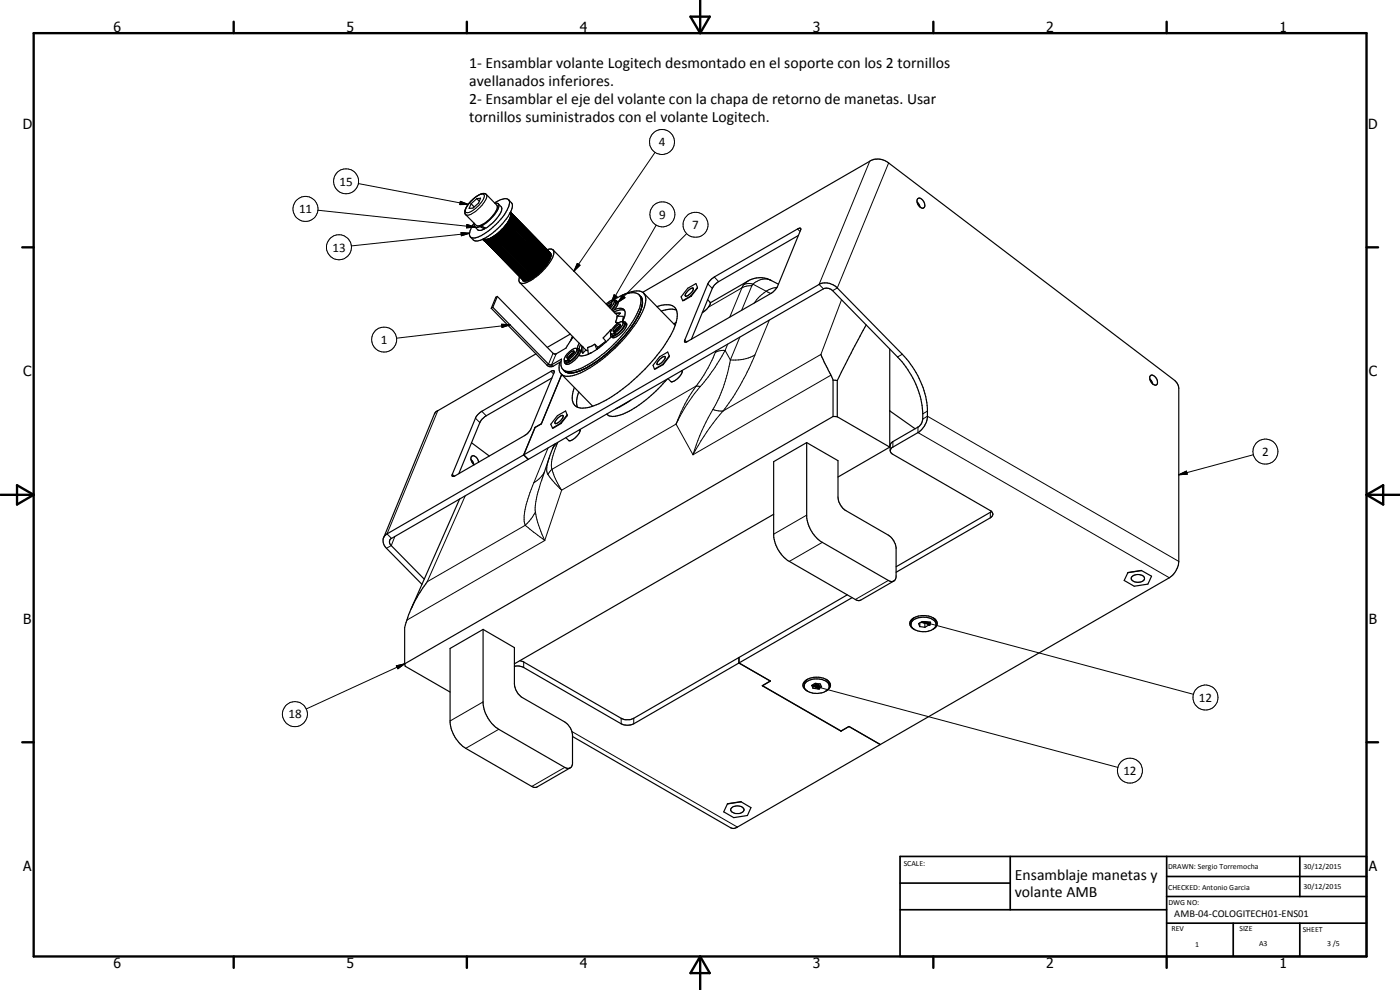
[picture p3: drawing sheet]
<svg xmlns="http://www.w3.org/2000/svg" width="420mm" height="297mm" viewBox="0 0 420 297" stroke-linecap="round" stroke-linejoin="round" font-family="sans-serif">
<g fill="none" stroke="#000" stroke-width=".35">
<path d="M143.1 59.6l1.1-.1-.6 1.4-1.7 1.5-1.1 .1 .6-1.4M143.1 59.6l-1.7 1.5M143.1 59.6l.7 .8M152.6 59.9l.9 .9a3.1 3.1 0 0 1-.6 3.5 18.7 18.7 0 0 1-9.5 8h-.9l-1.3-1.2M275.4 59.7a.97 .97 0 0 1 1.5 .4l.4 .5a1.1 1.1 0 0 1 .3 1.1 1.1 1.1 0 0 1-.8 .8 2.18 2.18 0 0 1-1.4-2.8zM141.3 60.4l1.1-1.1 1.5-.9a1.79 1.79 0 0 1 2.1-.1l3.1 3.3a2.66 2.66 0 0 1-.9 2.7 6.7 6.7 0 0 1-5.1 3.4l-3.5-3.5a3.3 3.3 0 0 1 1.2-3.2zM141.4 61.1l.9 1M142.4 67.1a.84 .84 0 0 0 .2 1.1 .84 .84 0 0 0 1.1-.1l.3-.1M142.5 68.1l1.2 1h.8l.9-.4M144 68l1.4 .7M144.2 67.6l-.2 .4M144.6 67.5l-.2 .4"/>
<path d="M144.9 71.8h.1M145 71.8l12.1 12.3M145 71.8h.4l-.1 .2M145.1 71.7l-.1 .1M145.3 72l12 12.1M145.3 72l.2-.2-.1 .2M145.4 72l12 12.1M145.4 72l.2-.2-.1 .2M145.5 72l11.9 12.1M145.5 72l.2-.2v.2M145.6 68.3l-.2 .4M145.7 72l11.9 12.1"/>
<path d="M145.7 72l.2-.2-.1 .2M145.8 72l12 12.1M145.8 72l.2-.2v.2M146 72l11.8 12.1 .1-.1M146.1 71.9l12 12.1M146.1 71.9l.1-.1-.2 .2M146.1 71.9l.2-.1v.1M146.3 71.9l11.9 12.1 .1-.1M146.5 71.8l11.9 12.2 .1-.1M146.5 71.8v-.1l-.2 .2M146.7 71.8l.2-.3 11.9 12.3M146.7 71.8l11.9 12.1"/>
<path d="M146.7 71.8v-.2l-.2 .2M147.1 71.6l-.2 .1 11.9 12.1M147.1 71.6l11.9 12.1 .1-.1M147.3 71.5l11.9 12.1 .1-.2M147.3 71.5l-.2 .1M147.5 71.4l11.9 12.1 .1-.2M147.5 71.4l-.2 .1M147.7 71.3l11.9 12.1 .1-.2M147.7 71.3l-.2 .1M147.9 71.1l11.9 12.2 .2-.2M147.9 71.1l-.2 .2M148.2 71l11.9 12.1 .2-.1"/>
<path d="M148.2 71l-.3 .1M148.3 70.8l12 12.2M148.3 70.8l-.1 .2M148.4 60.9a4.6 4.6 0 0 1 4.2-1 2.8 2.8 0 0 1-.5 3.2 21.3 21.3 0 0 1-6.2 6.7 5.3 5.3 0 0 1-4.4 1.5 1.46 1.46 0 0 1-.4-2.1l1.2-2.3M148.5 70.6l12 12.2M148.5 70.6l-.2 .2M148.6 61l.9 .1 .9 1a2.14 2.14 0 0 1-.3 2.1 13.3 13.3 0 0 1-4.3 4.3l-1.4-.6M148.7 70.5l-.2 .1M148.7 70.5l11.9 12.1M148.7 70.5h.1M148.8 70.5l11.9 12.1M149 70.3l-.2 .2"/>
<path d="M149 70.3l11.9 12.1M149 70.3v.1M149 70.4l11.9 12.1M149.2 70.1l-.2 .3M149.2 70.1l11.9 12.2M149.2 70.1h.1M149.3 70.1l11.9 12.2M149.4 70l-.1 .1M149.4 70l11.9 12.1M149.4 70h.1M149.5 70l11.9 12.1M149.6 61.2a3.2 3.2 0 0 1-1.1 3l-2.5 2.6-1.6 1.1"/>
<path d="M149.6 69.8l-.1 .2M149.6 69.8l11.9 12.1M149.6 69.8h.2M149.8 69.8l11.8 12.1M149.8 69.6v.2M149.8 69.6l11.9 12.1M150 69.6l11.9 12.1M150 69.6h-.2M150.1 69.4l-.1 .2M150.1 69.4l11.9 12.1M150.2 69.3l11.9 12.1M150.2 69.3l-.1 .1"/>
<path d="M150.3 69.2l-.1 .1M150.3 69.2l11.8 12.1M150.4 69.1l11.9 12.2M150.4 69v.1M150.4 69l11.9 12.1M150.4 69.1l-.1 .1M150.7 68.9l11.8 12.2M150.7 68.7v.2M150.7 68.7l11.8 12.2M150.7 68.9l-.3 .1M150.9 68.7l11.9 12.1M150.9 68.6v.1"/>
<path d="M150.9 68.6l11.9 12.1M150.9 68.7h-.2M151.1 68.5l11.9 12.1M151.1 68.3v.2M151.1 68.3l11.9 12.2M151.1 68.5l-.2 .1M151.3 68.2l11.8 12.2M151.3 68.1v.1M151.3 68.1l11.8 12.2M151.3 68.2l-.2 .1M151.5 68l11.9 12.1M151.5 67.9v.1"/>
<path d="M151.5 67.9l11.9 12.2M151.5 68l-.2 .1M151.6 67.7l.1 .1M151.6 67.7l11.9 12.1M151.7 67.8l11.8 12.1M151.7 67.8l-.2 .1M151.8 67.5l11.9 12.2M151.8 67.5l-.2 .2M152 67.3l11.9 12.2M152 67.3l-.2 .2M152.2 67.1l11.9 12.1-.2 .3M152.2 67.1l-.2 .2"/>
<path d="M152.3 66.9l11.9 12.1-.2 .2M152.3 66.9l-.1 .2M152.5 66.7l11.9 12.1-.2 .2M152.5 66.7l-.2 .2M152.6 66.5l11.9 12.1-.2 .1M152.6 66.5l-.1 .2M152.7 66.3l11.9 12.1M152.7 66.3l-.1 .2M152.9 66l11.8 12.1-.1 .2M152.9 66l-.2 .3M153 65.8l11.9 12.2-.2 .1M153 65.8l-.1 .2"/>
<path d="M153.1 65.7l11.9 12.1-.2 .1M153.1 65.7l-.1 .1M153.1 63.9l.2-.1-.1 .3 .2-.2-.2 .3 .2-.1M153.2 63.7l12 12.4M153.2 65.4l11.8 12.2-.1 .1M153.2 65.4l-.1 .3M153.2 65.3l11.9 12.1-.1 .1M153.2 65.3l-.2 .1h.2M153.3 65.1l11.9 12.1-.2 .1M153.3 65.1l-.2 .2h.1M153.4 64.7l11.8 12.3M153.4 64.9l11.9 12.1-.2 .1"/>
<path d="M153.4 64.7l-.2 .2h.2M153.4 64.9l-.3 .2h.2M153.4 64.1l11.9 12.1M153.4 64.1l-.2 .2 .2-.1M153.4 64.2l11.9 12.2M153.4 64.3l11.9 12.1M153.4 64.4l11.9 12.2M153.4 64.6l11.8 12.2M153.4 64.2l-.2 .2 .2-.1M153.4 64.3l-.2 .2 .2-.1M153.4 64.4l-.2 .2h.2M153.4 64.6l-.2 .2 .2-.1"/>
<path d="M163.5 79.8v.1M163.5 79.9l-.1 .2M163.7 79.7l-.2 .1M163.9 79.5l-.2 .2M164.2 74.9a1.31 1.31 0 0 1 1.7 .1 1.31 1.31 0 0 1 .1 1.8 15.8 15.8 0 0 1-9 8.2 1.15 1.15 0 0 1-1.1-.4 1.15 1.15 0 0 1-.1-1.2l.1-.4M164.6 78.4l-.1 .1M165.1 75.9h.1M165.3 76.2h.1M165.3 76.4v.1M165.3 76.6h.1M166 75l19.5 19.9M239.6 70.7l-23.9 13.8a4.2 4.2 0 0 0-1.9 2l-6.3 15.4"/>
<path d="M275.2 60.6l.9 1.5M147.4 92.5l16.9 17.2 .5 .3h1l2.5-1.5M147.9 92.2l-.5 .3M149.3 88.9l16.8 17.2 .8 .1 3-1.8 2.1-3.3M149.3 88.9l-1.4 3.3M149.3 88.9l-.5 .3-1.4 3.3M156 84.8l19.8 20.2M157 84.1h.1M157.1 84v.1M157.5 84.1h-.1M158.7 83.7l-.1 .2M158.9 83.7l-.1 .1"/>
<path d="M160.5 82.8l-.2 .2M160.6 82.6l-.1 .2M160.6 82.6h.1M160.9 82.4l-.2 .2M160.9 82.4v.1M161.1 82.3l-.2 .2M161.1 82.3h.1M161.3 82.1l-.1 .2M161.3 82.1h.1M161.5 81.9l-.1 .2M161.5 81.9h.1M161.7 81.7l-.1 .2"/>
<path d="M161.7 81.7h.2M162 81.5l-.1 .2M162.1 81.4l-.1 .1M162.1 81.3v.1M162.3 81.1v.2M162.3 81.3h-.2M162.5 81.1h-.2M162.5 80.9v.2M162.8 80.7v.1M162.8 80.8l-.3 .1M163 80.5v.1M163 80.6l-.2 .1"/>
<path d="M163.1 80.3v.1M163.1 80.4l-.1 .1M163.4 80.1h.1M163.4 80.1l-.3 .2M182.2 91.5l1.2-.7a.75 .75 0 0 1-.3 1.2l-.2 .2M183 91.6l-.4 .3M183.3 91.4l-.7 .5M183.5 99.1l-.2 1M183.5 99.1l-.3-.1-2.2 2.4 .9 1.1M183.5 91.3l-.2 .1M184 90a9.6 9.6 0 0 1 7.1-2 2.44 2.44 0 0 1 1.1 3.3 30.3 30.3 0 0 1-9.4 13.3 26.7 26.7 0 0 1-11.3 6.8h-1.4l-.9-.4M184 99.3l.1 .1"/>
<path d="M184.1 99.4h.3M184.3 90.2h.7M184.3 90.1a1.17 1.17 0 0 1-.1 1.9l-.7 .9M184.3 90.1a2.78 2.78 0 0 0-2.4 1.1M184.3 90.1a2.77 2.77 0 0 1-1.2 2.4M184.4 92.9a2.31 2.31 0 0 1 3 .2M184.4 99.4l.1 .1M184.4 99.4l-.3 .7M184.5 99.3v.1M184.5 99.2l-.1 .2M184.6 94h1.6M184.6 99.1l-.1 .1"/>
<path d="M184.7 96.6l1 .3M184.7 96.6l.5 .6M184.8 98.8l-.3 .5M184.9 98.6l-.1 .2M185 90.2l.1 .1a3.5 3.5 0 0 1-1.5 2.7M185 90.2l.5 .5-.1 .6-1.4 2M185.4 98.3l-.6 .5M185.6 98.1l-.4 .3M186 97.8l-.4 .3M186.1 97.7l-.1 .1M186.2 97.7l-.5 .8-1.1 .9-.3 .6M186.2 97.7v-.3a2.22 2.22 0 0 0-2.1 1.6l-.1 .3"/>
<path d="M186.2 94h-1.6M186.2 94l-.8 .8M186.8 96.5l.2-1.6h-1.8l-.5 1.7M186.8 96.5l.2 .2a4.6 4.6 0 0 1-2.7 3.3M186.8 96.5a3.3 3.3 0 0 0-2.2 1.2l-1.1 1.4M187.4 93.1l.1 1.6-.7 1.8M187.4 93.1a4 4 0 0 0-3.2 .5M187.7 96.7a4.4 4.4 0 0 1-2.1 3.3 2.34 2.34 0 0 1-2.3 .9M187.7 96.7l-.8-.1a1.4 1.4 0 0 1-.4 2.3l-1 1a.69 .69 0 0 1-1.2 .1M187.7 96.7l.4 .6a6.4 6.4 0 0 1-3.7 4h-.6l-.5-.4M191.8 88.4a3.8 3.8 0 0 1 .5 4.7 38.9 38.9 0 0 1-13.3 15.4 14.2 14.2 0 0 1-8.4 3.4 2.93 2.93 0 0 1-2.1-4.2l-3 1.8-.8-.1-16.8-17.2M192.9 87.7l68.1-39.3a5 5 0 0 1 5.7 .5l86.1 65.5a3.1 3.1 0 0 1 1 2.1v51.9a6.5 6.5 0 0 1-2.9 5l-86.7 50"/>
<path d="M193.2 88a4.6 4.6 0 0 0-4.9-.1l-2 .9M193.2 88a4.3 4.3 0 0 1 .1 4.3 42.3 42.3 0 0 1-17 18.5 9.9 9.9 0 0 1-7.2 1.9 2.68 2.68 0 0 1-1.2-3.4l.1-.6M193.2 88l9.4 9.6M197.1 92a5.2 5.2 0 0 1 5.4 .2 5.1 5.1 0 0 1 .2 5.2 45.4 45.4 0 0 1-12.4 16.4 32.9 32.9 0 0 1-14.5 8.6 3.2 3.2 0 0 1-3.4-.9 3.2 3.2 0 0 1-.5-3.4l.5-1.9M202.9 96.8l-.7 .4M203 93a6.8 6.8 0 0 0-4.6 .3M206.3 87.4a1.77 1.77 0 0 1 1.8-.9 3 3 0 0 1-2.4 2.4 1.21 1.21 0 0 1 .6-1.5zM207.3 88.8l.2 .1M207.3 88.8l-2.4 1.4M207.5 88.9l-2.6 1.3M209.3 86.2l-.4-1.1-2.5 1.4-2 2.6 .5 1.1M209.3 86.2l-1.8 2.7"/>
<path d="M209.3 86.2l-2 2.6M212.4 89.9l.7 .8a2.99 2.99 0 0 1-1.6 2.6l-.7 .5M213.3 83.9l1.1-.8 25.2-14.5a.42 .42 0 0 1 .6-.1 .42 .42 0 0 1 0 .6l-6.9 16.9-1.4 1.7-25.7 14.8-.7 .1-.1-.4 7-17zM233.6 85.3l-2-1.1a7 7 0 0 0-7.1 .1l-11.3 6.5M260 97.5l-8.7 16.7M160.9 106.2l-30.1 17.4-15.7 37.7M165.6 113.4l-19.7 11.4-1.3 1-.5 .8-6.4 15.5M168.4 112.2l9.5 9.7M168.6 112.4l-6.1 14.8M170.3 108.1l.6 .3M170.5 107.4h-.2a.94 .94 0 0 1 .5-1.2l.6-.6 .8-.3a2.05 2.05 0 0 1-1.5 2.1l-.3 .6M170.5 107.4l.1 .1"/>
<path d="M170.5 107.4l-.2 .7M170.9 108.4l-1 .2-.5-.4 .1 .7M171 108.2l-.1 .2M171.1 100.2l-6.9 4M171.8 101l-.4 1M172.1 105.8l-1.2 1-.3 .6M172.3 105.8h-.2M172.3 105.7l-.2 .1M173 104.6l.8 .1M173 104.6h-.6a6.2 6.2 0 0 0-2.8 2.5 .57 .57 0 0 0-.3 .8 .57 .57 0 0 0 .7 .3l.3-.1M173 104.6a1.35 1.35 0 0 1-.1 2l-1.3 1.3a.71 .71 0 0 1-1.2 .1M173 104.6a2.87 2.87 0 0 1-1.1 2.3l-1.5 1.1"/>
<path d="M173.7 117.6a6.8 6.8 0 0 0-.4 4.6M173.8 104.7a1.18 1.18 0 0 1 0 1.8 6 6 0 0 1-3.8 2.8l-.5-.4M173.8 104.7l.1 .1a5.7 5.7 0 0 1-4.3 4.2l-.1-.1M173.8 103l-.6 1.6M173.9 106.3v.4M174.2 103.4l-.5 1.2M174.6 103.8l-.1 1.4 .4 .8M175 104.1l-.1 1.9M175.8 105l.6 .3M175.8 105l-.9 1M178.5 103.3l-2.2 1 .3 1.9 .9-.4M178.5 103.3l.6 1.6"/>
<path d="M178.5 103.3l.9 .9M179.4 104.2l-.2 .6M181.8 102.4l-2.4 1.8M181.9 102.6a16.5 16.5 0 0 1-6.6 4.1l-.7 .1-.9-.2M183.3 100.1l.5 .5 1-.2M183.3 100.2v.7M183.5 101l-1.6 1.6M184.1 100.1l.7 .3M184.1 100.1h-.8M184.8 100.2v.2M198.2 107.6a1.01 1.01 0 0 1 1.5-.4l-.4 .7a2.82 2.82 0 0 1-2.1 1.4 2.06 2.06 0 0 1 1-1.7zM198.9 109.3l.1 .1"/>
<path d="M198.9 109.3l-2.5 1.4M199 109.4l-2.6 1.3M200.2 113.8a35.4 35.4 0 0 1-14.4 10.8 3.6 3.6 0 0 1-3.7-.4M200.9 106.8l-.5-1.2-2.5 1.5-1.9 2.5 .4 1.1M200.9 106.8l-1.9 2.6M200.9 106.8l-2 2.5M204.6 111.2a2.67 2.67 0 0 1-1.6 2.7 1.74 1.74 0 0 1-1.7 .6l-.8-.9M246.4 106.3l3.6 7.7M250 114l1.3 .2M250 114v11M251.3 114.2v10.9M267 104.8v29.4"/>
<path d="M345.1 113.7l.5 .7 .3 .8M345.2 112.8a1.31 1.31 0 0 1 1.9 .9 1.1 1.1 0 0 1 .4 1.1 1.1 1.1 0 0 1-.8 .8 2.19 2.19 0 0 1-1.5-2.8zM141.4 137.9l.9 1.5-.6-.6zM141.4 137.9l.2-1a1.45 1.45 0 0 1 1.9 1.2l.2 .6M141.5 132.8l5.3 4M143.3 124.5l1.3-1.1 21-12.1 .4-.1 .3 .1v.5l-7 16.9-.9 1.2-1 .8-20.7 12-.9 .2v-.6l7-17.1zM157.2 136.5l1.3 1.3M157.2 136.5l-41 23.7a2.67 2.67 0 0 0-.2 4.3l10.6 10.8M158.5 137.8l88.6-51.1a2.48 2.48 0 0 1 2.8 .5l19.5 19.9a25 25 0 0 1 7.4 19.2l-.4 1-.7 .7-8.3 5-.2 .6v1.7l.3 .7 29.7 17.2a1.14 1.14 0 0 1 .8 1.1 1.14 1.14 0 0 1-.8 1.1l-28.3 16.3M158.5 137.8l-41 23.7a1.28 1.28 0 0 0-.1 2.2l9.9 10.1M160.6 128.2v.1M160.6 128.2l-3.4 8.3"/>
<path d="M162.5 127.2l-1.9 1.1-3.4 8.2M162.5 127.2l-1.9 1M166.4 133.3l-3.9 10.8M167.4 125.4l1.5-.8a.97 .97 0 0 1-.5 1.4 1.98 1.98 0 0 1-1.8 1v-.5zM168.2 127l.1 .1M168.2 127l-2.4 1.4M168.3 127.1l-2.5 1.3M170.2 124.5l-.5-1.2-2.4 1.4-2 2.6 .5 1.1M170.2 124.5v.3l-1.9 2.3M170.2 124.5l-2 2.5M174 128.9a4.1 4.1 0 0 1-3.2 3.3l-1-.9M189.3 120.1l-4.5 2.6"/>
<path d="M242.1 132.8l9.4 5.4v10.9a5.4 5.4 0 0 0 2.4 4.1l12.7 7.4a5.6 5.6 0 0 1 2.3 3.7v8.8l-.3 .9-.3 .3M242.1 132.8v22.3a10.4 10.4 0 0 0 4.7 7.6l19.8 11.5a1.51 1.51 0 0 0 1.7 .1M242.1 132.8l-9.9 5.7v22.3a10.4 10.4 0 0 0 4.7 7.6l19.8 11.5a1.51 1.51 0 0 0 1.6 .1l10-5.7M250 125l1.3 .1M250 125l-128.6 74.2M251.3 125.1l15.7 9.1M267 134.2l-15.5 8.9M267 123.3l7.6 5.4M267.2 135.1l.5-.8 7.8-4.5a6.4 6.4 0 0 0 2.8-4.5 26.3 26.3 0 0 0-7.5-19l-19.5-19.9a4.7 4.7 0 0 0-5.5-1.1l-88.6 51.2M138 149.7l-14.6 33M232.2 154.3l-77.8 44.9M297.6 153.5l-28.7 16.6"/>
<path d="M128.2 174.5l-2.7 4-1.5 2.9M254.3 178.5l-32.5 18.8M255.7 179.3l-33.9 19.6M339.7 173.1a2.49 2.49 0 0 1 3.8 .3 2.08 2.08 0 0 1-3.2 1.1l-.8-.6zM342.6 171.2l3 1.7-1.1 2.4-4.1 .6-3-1.7 1.1-2.4M342.6 171.2l-4.1 .6M121.4 199.2l.2 .7 13.5 7.7M123.6 182.2l-1 2.2-1.2 3.9v10.9M145 188.8l9.4 5.5v10.9a5.4 5.4 0 0 0 2.3 4.1l12.8 7.3 1.6 1.8 .7 1.9v8.9l-.3 .8-.4 .4M145 188.8l-9.9 5.8v22.3a10.6 10.6 0 0 0 4.7 7.6l20.4 11.7 1-.1 9.9-5.7M145 188.8v22.4a10.6 10.6 0 0 0 4.7 7.6l19.8 11.5 .9 .2 .7-.1M221.8 198.9l9.4 5.4-2.4 1.4"/>
<path d="M221.8 197.3v1.6M221.8 198.9l9.4 5.4-2.4 1.4 23.6 13.7M221.8 197.3l-31.6 18.2-1.3 .4a3.5 3.5 0 0 1-2.5-.4l-29.2-16.9-1.2-.4M221.8 198.9l-31.6 18.3a4.5 4.5 0 0 1-3.8 0l-29.2-16.9a3.9 3.9 0 0 0-2.8-.4M273.4 187.3a2.91 2.91 0 0 1 3.2-2.1 3.9 3.9 0 0 1 4.3 2 2.63 2.63 0 0 1-2.7 2.3 6 6 0 0 1-4.1-.9M274.4 185.3a1.99 1.99 0 0 0-.4 3.3M274.4 185.3a1.84 1.84 0 0 0-1.3 1.7 1.84 1.84 0 0 0 1.2 1.8M274.4 185.3a6.5 6.5 0 0 1 5.5 0M276 188l-.3-.9 1.1-.6 1.4 .2 .5 .9-1.1 .6M276 186.9v1.1M276 188l1.6 .2M276.3 186.8l1.3 .2"/>
<path d="M277.6 187v1.2M277.9 186.7l-.3 .3M279.9 185.3a1.84 1.84 0 0 1 1.4 1.8 1.84 1.84 0 0 1-1.4 1.7M279.9 185.3l.9 1 .2 1.1M228.8 205.7l23.6 13.6M228.8 205.7h.1M241.8 204.3a2.01 2.01 0 0 0 .5 3M242 204a6.2 6.2 0 0 1 6.2 0M242 204l-.2 .3M242.3 203.8l-.6 .4M244 206.5l-.4-.8 1.1-.7 1.5 .2 .4 .9-1.1 .6M244 205.4v1.1"/>
<path d="M244 206.5l1.5 .2M244.3 205.3l1.2 .2M245.5 205.5v1.2M245.9 205.2l-.4 .3M247.9 203.8a1.77 1.77 0 0 1 1.3 1.6 1.77 1.77 0 0 1-1 1.8 5.3 5.3 0 0 1-7.1-1l-.1-.9 .7-1.1M248.2 204a2.02 2.02 0 0 1-.1 3.2M248.9 205.7a3.3 3.3 0 0 0-3.5-2 3.5 3.5 0 0 0-4.1 2.1M252.4 219.3v.1M254.8 218l-2.4 1.3M254.8 218l9.4 5.4M254.8 218l-2.4 1.4M171.8 221l47.5 27.4 .8 .2 1.2-.4 42.9-24.8"/>
<path d="M218.5 241.1l-.2 .1M219.5 242.5a2.54 2.54 0 0 1 3.8 .4 1.48 1.48 0 0 1-1.5 1.2h-1a1.23 1.23 0 0 1-1.4-1.4zM222.3 240.5l.1 .1M222.4 240.6l3 1.7-1.1 2.4-4.1 .6-3-1.7 1.1-2.4M222.4 240.6l-4.1 .6"/>
</g>
<g fill="none" stroke="#000" stroke-width=".3">
<path d="M107.5 55.1l33 6.2M146 58.3a3.7 3.7 0 0 1-1.6 3.5l-.7 .8a5.5 5.5 0 0 1-3.8 1.9l-.1-.1M196.6 45.7l-24.4 35.7M261 48.4l-15.2 36.9 1.3 1.4M266.7 48.9l-15.4 37.5-1.4 .8M95.4 63.1l47.2 5M138.2 60.4l2.3 .9-2.5 .1zM138.4 69.8l2.5 .2-2.4 .7zM140.1 67.4l2.5 .7-2.6 .3zM140.9 60.9a6.7 6.7 0 0 1 3.8-2.7 .73 .73 0 0 1 .7 .5 .73 .73 0 0 1-.2 .8l-1.7 2.3a4.5 4.5 0 0 1-3.6 2 2.03 2.03 0 0 1 .7-2.5zM140.9 70l-35.5 3.8M173.3 79l.8 .6-1.9 1.8z"/>
<path d="M196.9 67.6l-13.4 23.2M206.1 70.1l-20.6 20.6M239.3 68.7l.8 .8M150.5 97.3l2.6 .2-2.4 .8zM153.1 97.5l-34.1 4M184.3 88.4l.9 .5-1.7 1.9zM186.8 88.6l.8 .7-2.1 1.4zM212.4 85.2l1.4 1.3M214.4 83.1l1.3 1.4M222.7 86.4l-3.7 8.7M222.7 86.4l-10.1 5.8M223.3 85.3l-.6 1.1"/>
<path d="M224.5 84.3l-1.2 1M225.6 85.8l-3 7.3M225.6 85.8l-1.6 .1-1.3 .5M226 85.3l3.9 2.1M226 85.3l-.4 .5M226 85.3l-1.3-.3-1.4 .3M229.9 87.4l1.4 .7M229.9 87.4l-1.8 1.5-1.8 2M230.9 96.1l-4.3 10.4M231.6 84.2a4.8 4.8 0 0 0-5.6 1.1M233.2 86.3l-1.7 .3-1.6 .8M252.5 90l-6.1 16.3-29.4 17"/>
<path d="M165.3 111.4l.8 .8M166 106l-1.4 3.3-.4 .3M166.9 106.2l-1.4 3.3 .5 .4M205.5 102l.6 .6M208.9 115.8l-43.2 25M208.9 115.8l1.2 .2M208.9 115.8a44.4 44.4 0 0 0-6 11.5M210.1 116a50 50 0 0 0-7.2 11.3M214.7 105.7l-2.2 4.7-3.6 5.4M214.9 105.3l-.2 .4M217.6 105.2l1.6 2.8M217.6 105.2l-3.4 5.7-4.1 5.1"/>
<path d="M217.6 105.2l-2.1 .1-.8 .4M218.4 103.3l-.8 1.9M219.2 108a48.6 48.6 0 0 1-2.8 9.8l-2.5 5.1M222 101.2l-2.8 6.8M226.6 106.5a12.5 12.5 0 0 1-7.4 1.5M226.6 106.5a73.9 73.9 0 0 1-9.6 16.8M249.4 112.6l-41.4 23.8M270.8 106.3l-1.4 .8M131.4 123.2l-15.2 37 1.3 1.3M142.7 125.5l1.3 1.3M144.6 123.4l1.3 1.4M164.5 134.4l-4.3 10.4"/>
<path d="M164.8 137.5a6.5 6.5 0 0 0-.3 4.9M167.2 133.1l-.7 .5-.7 1.1M167.2 133.1a14.7 14.7 0 0 0-1.6 7.4l.1 .3M167.4 132.7l-.2 .4M202.9 127.3l5.1 9.1M202.9 127.3l-34.3 19.8M213.9 122.9l1.7 .4h1.4M213.9 122.9a60.4 60.4 0 0 0-5.9 13.5M217 123.3a69.2 69.2 0 0 0-9 13.1M268 132.5v1.7M275.5 128.1v1.7l75.4 43.6M276.9 125.7l1.4-.8 75.5 43.5"/>
<path d="M278.3 123.4l-1.4 .8M376.2 136.4l-22.4 6.1M135.8 142.3l.5 .6M139.6 148.7l-11.4 25.8 29.4-16.9M157.6 157.6l5.9 4.6M160.2 144.8l-1.2 3a20.3 20.3 0 0 0-1.6 9l.2 .8M160.7 153.6l-1.4 2.1-1.7 1.9M160.7 153.6a28.3 28.3 0 0 0 2.8 8.6M162.5 144.1l-.8 2.7a17.9 17.9 0 0 0-1 6.8M163.3 141.8l-1.5 1.9-1.6 1.1M164.5 142.4l2 2.5 2.1 2.2M165.7 140.8a21.6 21.6 0 0 0 2.9 6.3"/>
<path d="M165.7 140.8l-1.2 1.6M168.6 147.1l-5.1 15.1M242.1 154.6l-9.9 5.7M297.2 153.7v1.7M353.8 142.5l2.3-1.1 .2 .9zM118.5 160.9l-1.1 2.8-1.4 .8M163.5 162.2l-41.4 23.9M246.8 162.7l-9.9 5.7M266.6 174.2l-9.9 5.7M118.9 199.8l2.5-.6-2 1.5zM121.4 199.2l-29.5 13.5M157.2 198.6v1.7"/>
<path d="M276.8 186.5l2.5 .2-.3 .9zM276.8 186.5l81.4 21.8M145 210.6l-9.9 5.7M149.7 218.8l-9.9 5.7M171.7 219.5l49.6 28.7M186.4 215.5v1.7M190.2 215.5v1.7M243.6 205.7l2.6 .1-.3 1zM243.6 205.7l91.9 24.6M169.5 230.3l-9.9 5.7"/>
<circle cx="103.9" cy="54.4" r="3.8"/>
<circle cx="198.7" cy="42.6" r="3.7"/>
<circle cx="91.7" cy="62.7" r="3.8"/>
<circle cx="101.7" cy="74.2" r="3.8"/>
<circle cx="198.8" cy="64.3" r="3.8"/>
<circle cx="208.7" cy="67.4" r="3.8"/>
<circle cx="115.3" cy="101.9" r="3.8"/>
<circle cx="379.8" cy="135.5" r="3.8"/>
<circle cx="88.5" cy="214.3" r="3.8"/>
<circle cx="361.8" cy="209.3" r="3.8"/>
<circle cx="339.1" cy="231.2" r="3.7"/>
</g>
<g fill="#000">
<circle cx="145" cy="71.8" r=".18"/>
<circle cx="145.1" cy="71.9" r=".18"/>
<circle cx="145.2" cy="71.9" r=".18"/>
<circle cx="145.3" cy="72" r=".18"/>
<circle cx="145.4" cy="72" r=".18"/>
<circle cx="145.5" cy="72" r=".18"/>
<circle cx="145.7" cy="72" r=".18"/>
<circle cx="145.8" cy="72" r=".18"/>
<circle cx="146" cy="72" r=".18"/>
<circle cx="146.1" cy="71.9" r=".18"/>
<circle cx="146.3" cy="71.9" r=".18"/>
<circle cx="146.5" cy="71.8" r=".18"/>
<circle cx="146.7" cy="71.8" r=".18"/>
<circle cx="147.1" cy="71.6" r=".18"/>
<circle cx="147.3" cy="71.5" r=".18"/>
<circle cx="147.5" cy="71.4" r=".18"/>
<circle cx="147.7" cy="71.3" r=".18"/>
<circle cx="147.9" cy="71.1" r=".18"/>
<circle cx="148.2" cy="71" r=".18"/>
<circle cx="148.4" cy="70.9" r=".18"/>
<circle cx="148.6" cy="70.7" r=".18"/>
<circle cx="148.8" cy="70.5" r=".18"/>
<circle cx="149" cy="70.4" r=".18"/>
<circle cx="149.3" cy="70.1" r=".18"/>
<circle cx="149.5" cy="70" r=".18"/>
<circle cx="149.8" cy="69.8" r=".18"/>
<circle cx="150" cy="69.6" r=".18"/>
<circle cx="150.2" cy="69.3" r=".18"/>
<circle cx="150.4" cy="69.1" r=".18"/>
<circle cx="150.7" cy="68.9" r=".18"/>
<circle cx="150.9" cy="68.7" r=".18"/>
<circle cx="151.1" cy="68.5" r=".18"/>
<circle cx="151.3" cy="68.2" r=".18"/>
<circle cx="151.5" cy="68" r=".18"/>
<circle cx="151.7" cy="67.8" r=".18"/>
<circle cx="151.8" cy="67.6" r=".18"/>
<circle cx="152" cy="67.4" r=".18"/>
<circle cx="152.2" cy="67.1" r=".18"/>
<circle cx="152.3" cy="66.9" r=".18"/>
<circle cx="152.5" cy="66.7" r=".18"/>
<circle cx="152.6" cy="66.5" r=".18"/>
<circle cx="152.7" cy="66.3" r=".18"/>
<circle cx="152.9" cy="66" r=".18"/>
<circle cx="153" cy="65.8" r=".18"/>
<circle cx="153.1" cy="65.7" r=".18"/>
<circle cx="153.2" cy="63.7" r=".18"/>
<circle cx="153.2" cy="65.4" r=".18"/>
<circle cx="153.2" cy="63.8" r=".18"/>
<circle cx="153.2" cy="65.3" r=".18"/>
<circle cx="153.3" cy="63.8" r=".18"/>
<circle cx="153.3" cy="65.1" r=".18"/>
<circle cx="153.4" cy="64.7" r=".18"/>
<circle cx="153.4" cy="63.9" r=".18"/>
<circle cx="153.4" cy="64.9" r=".18"/>
<circle cx="153.4" cy="64.1" r=".18"/>
<circle cx="153.4" cy="64.2" r=".18"/>
<circle cx="153.4" cy="64.3" r=".18"/>
<circle cx="153.4" cy="64.4" r=".18"/>
<circle cx="153.4" cy="64.6" r=".18"/>
<circle cx="163.5" cy="79.9" r=".18"/>
<circle cx="163.7" cy="79.7" r=".18"/>
<circle cx="163.9" cy="79.5" r=".18"/>
<circle cx="164.1" cy="79.2" r=".18"/>
<circle cx="164.2" cy="79" r=".18"/>
<circle cx="164.4" cy="78.8" r=".18"/>
<circle cx="164.5" cy="78.6" r=".18"/>
<circle cx="164.6" cy="78.4" r=".18"/>
<circle cx="164.7" cy="78.1" r=".18"/>
<circle cx="164.9" cy="78" r=".18"/>
<circle cx="165" cy="77.8" r=".18"/>
<circle cx="165" cy="75.8" r=".18"/>
<circle cx="165" cy="77.6" r=".18"/>
<circle cx="165.1" cy="75.9" r=".18"/>
<circle cx="165.1" cy="77.4" r=".18"/>
<circle cx="165.2" cy="76" r=".18"/>
<circle cx="165.2" cy="77.2" r=".18"/>
<circle cx="165.3" cy="76.9" r=".18"/>
<circle cx="165.3" cy="76.1" r=".18"/>
<circle cx="165.3" cy="77" r=".18"/>
<circle cx="165.3" cy="76.2" r=".18"/>
<circle cx="165.3" cy="76.4" r=".18"/>
<circle cx="165.3" cy="76.7" r=".18"/>
<circle cx="165.3" cy="76.3" r=".18"/>
<circle cx="165.3" cy="76.6" r=".18"/>
<circle cx="156.9" cy="83.9" r=".18"/>
<circle cx="157" cy="84" r=".18"/>
<circle cx="157.2" cy="84.1" r=".18"/>
<circle cx="157.3" cy="84.1" r=".18"/>
<circle cx="157.4" cy="84.1" r=".18"/>
<circle cx="157.6" cy="84.1" r=".18"/>
<circle cx="157.7" cy="84.1" r=".18"/>
<circle cx="157.8" cy="84.1" r=".18"/>
<circle cx="158" cy="84.1" r=".18"/>
<circle cx="158.2" cy="84" r=".18"/>
<circle cx="158.4" cy="84" r=".18"/>
<circle cx="158.6" cy="83.9" r=".18"/>
<circle cx="158.8" cy="83.8" r=".18"/>
<circle cx="159" cy="83.7" r=".18"/>
<circle cx="159.2" cy="83.6" r=".18"/>
<circle cx="159.4" cy="83.5" r=".18"/>
<circle cx="159.6" cy="83.4" r=".18"/>
<circle cx="159.8" cy="83.3" r=".18"/>
<circle cx="160.1" cy="83.1" r=".18"/>
<circle cx="160.3" cy="83" r=".18"/>
<circle cx="160.5" cy="82.8" r=".18"/>
<circle cx="160.7" cy="82.6" r=".18"/>
<circle cx="160.9" cy="82.5" r=".18"/>
<circle cx="161.2" cy="82.3" r=".18"/>
<circle cx="161.4" cy="82.1" r=".18"/>
<circle cx="161.6" cy="81.9" r=".18"/>
<circle cx="161.9" cy="81.7" r=".18"/>
<circle cx="162.1" cy="81.4" r=".18"/>
<circle cx="162.3" cy="81.3" r=".18"/>
<circle cx="162.5" cy="81.1" r=".18"/>
<circle cx="162.8" cy="80.8" r=".18"/>
<circle cx="163" cy="80.6" r=".18"/>
<circle cx="163.1" cy="80.4" r=".18"/>
<circle cx="163.4" cy="80.1" r=".18"/>
<circle cx="174" cy="128.9" r=".18"/>
</g>
<g fill="none" stroke="#000" stroke-width=".71">
<path d="M10.1 9.9h400v277.1h-400zM70.1 6.5v3.4M140.1 6.5v3.4M207.2 5h5.8l-2.9 4.9zM210.1 0v9.9M280.1 6.5v3.4M350.1 6.5v3.4M6.7 74.2h3.4M410.1 74.2h3.5M.1 148.5h10M5.1 145.6l5 2.9-5 2.9zM410.1 148.5h10"/>
<path d="M410.1 148.5l5-2.9v5.8zM6.7 222.7h3.4M410.1 222.7h3.5M70.1 287v3.4M140.1 287v3.4M210.1 287v10M210.1 287l2.9 5h-5.8zM280.1 287v3.4M350.1 287v3.4"/>
</g>
<path d="M270.1 257h140v30h-140zM303.2 257v16M350.1 257v30M390.1 257v12M270.1 265h33.1M270.1 273h80M350.1 277h60M350.1 269h60M350.1 263h60M370.1 277v10M390.1 277v10" fill="none" stroke="#000" stroke-width=".51"/>
<path d="M138.2 60.4l2.3 .9-2.5 .1zM138.4 69.8l2.5 .2-2.4 .7zM140.1 67.4l2.5 .7-2.6 .3zM173.3 79l.8 .6-1.9 1.8zM150.5 97.3l2.6 .2-2.4 .8zM184.3 88.4l.9 .5-1.7 1.9zM186.8 88.6l.8 .7-2.1 1.4zM353.8 142.5l2.3-1.1 .2 .9zM276.8 186.5l2.5 .2-.3 .9zM118.9 199.8l2.5-.6-2 1.5zM243.6 205.7l2.6 .1-.3 1z" fill="#000"/>
<g font-size="4.7">
<text x="140.8" y="20.3">1- Ensamblar volante Logitech desmontado en el soporte con los 2 tornillos</text>
<text x="140.8" y="25.7">avellanados inferiores.</text>
<text x="140.8" y="31.1">2- Ensamblar el eje del volante con la chapa de retorno de manetas. Usar</text>
<text x="140.8" y="36.5">tornillos suministrados con el volante Logitech.</text>
<text x="304.6" y="263.9">Ensamblaje manetas y</text>
<text x="304.6" y="269.3">volante AMB</text>
</g>
<g font-size="4.2">
<text x="34" y="9.6">6</text>
<text x="104" y="9.6">5</text>
<text x="174" y="9.6">4</text>
<text x="244" y="9.6">3</text>
<text x="314" y="9.6">2</text>
<text x="384" y="9.6">1</text>
<text x="6.8" y="38.7">D</text>
<text x="410.6" y="38.7">D</text>
<text x="7" y="112.9">C</text>
<text x="410.8" y="112.9">C</text>
<text x="7" y="187.1">B</text>
<text x="410.8" y="187.1">B</text>
<text x="7" y="261.4">A</text>
<text x="410.8" y="261.4">A</text>
<text x="34" y="290.4">6</text>
<text x="104" y="290.4">5</text>
<text x="174" y="290.4">4</text>
<text x="244" y="290.4">3</text>
<text x="314" y="290.4">2</text>
<text x="384" y="290.4">1</text>
</g>
<g font-size="3.9">
<text x="197.7" y="43.9">4</text>
<text x="101.9" y="55.7">15</text>
<text x="89.7" y="64">11</text>
<text x="197.8" y="65.6">9</text>
<text x="207.8" y="68.7">7</text>
<text x="99.8" y="75.5">13</text>
<text x="114.3" y="103.2">1</text>
<text x="378.8" y="136.8">2</text>
<text x="86.6" y="215.6">18</text>
<text x="359.8" y="210.6">12</text>
<text x="337.1" y="232.5">12</text>
</g>
<text font-size="3.1" x="352.4" y="275.2">AMB-04-COLOGITECH01-ENS01</text>
<g font-size="2.4">
<text x="271.2" y="259.7">SCALE:</text>
<text x="350.6" y="260.8">DRAWN: Sergio Torremocha</text>
<text x="391.2" y="260.6">30/12/2015</text>
<text x="350.6" y="267">CHECKED: Antonio Garcia</text>
<text x="391.2" y="266.7">30/12/2015</text>
<text x="350.6" y="271.4">DWG NO:</text>
<text x="351.6" y="279.3">REV</text>
<text x="372" y="279.4">SIZE</text>
<text x="391" y="279.6">SHEET</text>
<text x="358.7" y="284.1">1</text>
<text x="377.9" y="283.8">A3</text>
<text x="398.3" y="283.8">3 /5</text>
</g>
</svg>
